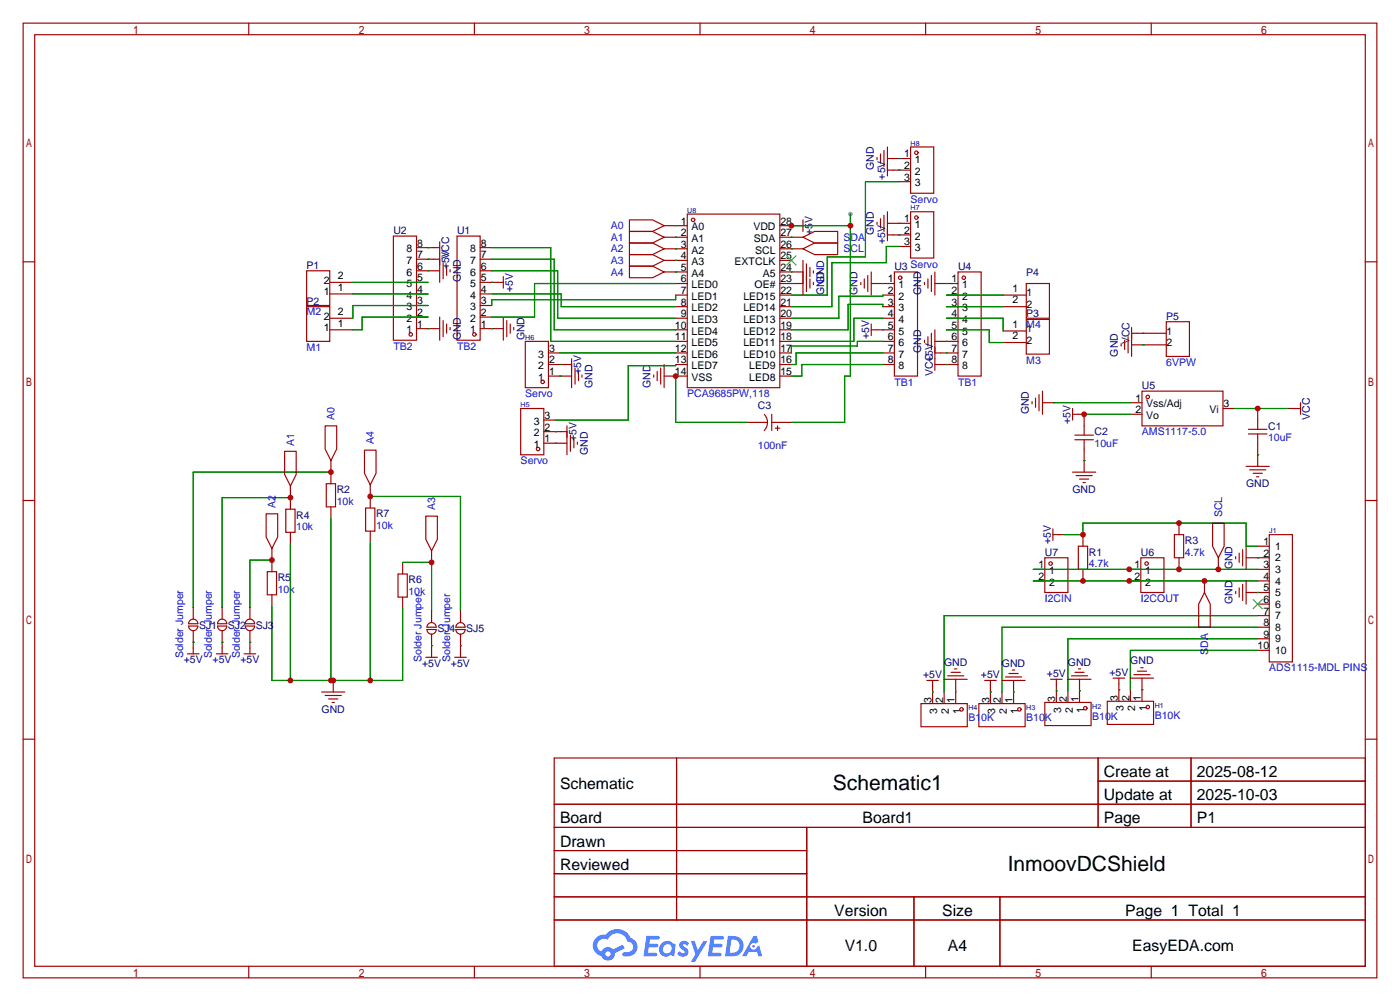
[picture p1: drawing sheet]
<svg xmlns="http://www.w3.org/2000/svg" width="307mm" height="220mm" viewBox="0 0 307 220" stroke-linecap="round" stroke-linejoin="round" font-family="sans-serif">
<circle cx="186.7" cy="47" r=".51" fill="#999"/>
<g fill="none" stroke="#a10000" stroke-width=".25">
<path d="M5.1 5.1h297.2v209.5h-297.2zM7.6 7.6h292.1v204.5h-292.1zM54.6 5.1v2.5M104.1 5.1v2.5M153.7 5.1v2.5M203.2 5.1v2.5M252.7 5.1v2.5M5.1 57.5h2.5M299.7 57.5h2.6M5.1 109.9h2.5M299.7 109.9h2.6M5.1 162.2h2.5"/>
<path d="M121.7 166.4h178v45.7h-178zM121.7 176.5h178M148.5 166.4v35.5M241.1 166.4v15.2M241.1 171.4h58.6M261.5 166.4v15.2M299.7 162.2h2.6M121.7 181.6h178M121.7 186.7h55.4M121.7 196.8h178M121.7 191.8h55.4M177.1 181.6v30.5"/>
<path d="M200.6 196.8v15.3M219.5 196.8v15.3M54.6 212.1v2.5M104.1 212.1v2.5M121.7 201.9h178M153.7 212.1v2.5M203.2 212.1v2.5M252.7 212.1v2.5"/>
</g>
<g fill="#5487ff">
<path d="M149.4 206.8a1.3 1.3 0 0 1 1.8 .3l-.4 .6a.54 .54 0 0 0-.9-.3l.2 .3a1.28 1.28 0 0 1 .7 2 1.53 1.53 0 0 1-2.1-.3l.5-.6 .8 .4a.31 .31 0 0 0 .3-.2 .31 .31 0 0 0-.3-.4 1.12 1.12 0 0 1-.6-1.8z"/>
<path d="M151.7 206.6h.8l.7 2 1.2-2h.9l-2.7 4.5h-.9l1-1.6z"/>
<path d="M141.9 205.4h2.3a.46 .46 0 0 1 .5 .1 .46 .46 0 0 1 .1 .5l-.4 .2h-1.7l-.2 .9h1.7a.4 .4 0 0 1 .3 .5 .4 .4 0 0 1-.4 .3h-1.7l-.1 1.2h1.3a.46 .46 0 0 1 .5 .1 .46 .46 0 0 1 .1 .5l-.3 .2h-2.6z"/>
<path d="M156 205.4h2.3a.47 .47 0 0 1 .5 .1 .47 .47 0 0 1 .1 .5l-.4 .2h-1.7l-.1 .9h1.6a.4 .4 0 0 1 .3 .5 .4 .4 0 0 1-.4 .3h-1.7l-.1 1.2h1.3a.46 .46 0 0 1 .5 .1 .46 .46 0 0 1 .2 .5l-.4 .2h-2.6z"/>
<path d="M165.4 205.4h.7l.4 1.4-.6 .3a.75 .75 0 0 0-1.2 .3 .75 .75 0 0 0 .5 1.1 .75 .75 0 0 0 1-.7l.5-.3 .6 2.4h-.8l-.3-1h-1.8l-.6 1h-.9z"/>
<path d="M159.8 205.4l-.6 4.5h1.4a2.27 2.27 0 0 0 2.6-2.3 2.27 2.27 0 0 0-2.7-2.2zM160.6 206.2a1.5 1.5 0 0 1 1.8 1.5 1.5 1.5 0 0 1-2 1.4h-.2z"/>
<path d="M145.2 207.1a1.6 1.6 0 0 0-.3 2.2 1.6 1.6 0 0 0 2.3 .2l.8 .4 .3-2.5-.2-.2-.4-.1a1.58 1.58 0 0 0-2.5 0zM145.8 207.6a.98 .98 0 0 1 1.6 .4 .98 .98 0 0 1-1 1.3 .94 .94 0 0 1-.9-.7 .94 .94 0 0 1 .3-1z"/>
<path d="M130.9 205.8a2.37 2.37 0 0 0 1.1 4 1.54 1.54 0 0 0 1.8 1 1.54 1.54 0 0 0 1.2-1.6l2.2-1.1-.5-.7-2.1 1a1.57 1.57 0 0 0-2.6 .5 1.5 1.5 0 0 1-.7-2.1 1.5 1.5 0 0 1 2.2-.5 2.23 2.23 0 0 1 2.2-1.5 2.23 2.23 0 0 1 2 1.9 1.16 1.16 0 0 1 1.3 1.1 1.16 1.16 0 0 1-1.1 1.2h-.7a.47 .47 0 0 0-.6 .4 .47 .47 0 0 0 .5 .5 2.17 2.17 0 0 0 2.5-.9 2.17 2.17 0 0 0-.4-2.7l-.8-.4a3.2 3.2 0 0 0-5.4-.8l-1.1 .1zM132.9 209.4a.6 .6 0 0 1 1.2 0 .6 .6 0 0 1-1.2 0z"/>
<circle cx="165.4" cy="207.7" r=".28"/>
</g>
<g fill="none" stroke="#a10000" stroke-width=".25">
<path d="M192.5 34.5v.6M193.3 33.8v2M194.1 33v3.6M194.8 32.3v6.3M194.8 34.8h5.1M194.8 37.3h5.1M197.4 39.9h2.5M199.9 32.3h5.1v10.1h-5.1zM67.3 59.4h5.1v7.7h-5.1zM86.4 51.8h5v22.9h-5zM91.4 59.4h5.1M91.4 56.9h5.1"/>
<path d="M91.4 54.4h5.1M96.5 53.1v8.9M97.3 57.7v3.5M98 58.4v2.1M98.8 59.2v.5M100.3 51.8h5.1v22.9h-5.1zM105.4 59.4h2.5M105.4 56.9h2.5M105.4 54.4h2.5M138.2 48.3h5.1l2.5 1.2-2.5 1.3h-5.1zM138.2 50.8h5.1l2.5 1.3-2.5 1.2h-5.1zM138.2 53.3h5.1l2.5 1.3-2.5 1.3h-5.1z"/>
<path d="M138.2 55.9h5.1l2.5 1.2-2.5 1.3h-5.1zM138.2 58.4h5.1l2.5 1.3-2.5 1.3h-5.1zM145.8 49.5h5.1M145.8 52.1h5.1M145.8 54.6h5.1M145.8 57.1h5.1M145.8 59.7h5.1M150.9 47h20.3v38.1h-20.3zM171.2 49.5h5.1M171.2 52.1h5.1M171.2 54.6h5.1M171.2 57.1h2.5"/>
<path d="M171.2 59.7h5.1M176.3 52.1l2.5-1.3h5.1v2.5h-5.1zM176.3 54.6l2.5-1.3h5.1v2.6h-5.1zM176.3 48.3v2.5M176.3 57.1v7.7M177 57.9v6.1M177.8 58.7v2M178.6 59.4v.5M191.3 59.7v5.1M192.5 48.8v.5M193.3 48v2M194.1 47.2v3.6"/>
<path d="M194.8 49h5.1M194.8 51.6h5.1M194.8 46.5v6.3M196.3 59.7h5.1v22.8h-5.1zM197.4 54.1h2.5M199.9 46.5h5.1v10.1h-5.1zM205.2 59.7v5.1M210.3 59.7h5.1v22.8h-5.1zM67.3 67.3h5.1v7.6h-5.1zM72.4 64.5h5.1M72.4 62h5.1M72.4 72.4h5.1"/>
<path d="M72.4 69.8h5.1M91.4 64.5h2.6M91.4 62h2.6M91.4 72.1h5.1M91.4 69.6h2.6M91.4 67.1h2.6M96.5 69.6v5.1M97.3 70.4v3.5M98 71.1v2.1M98.8 71.9v.5M105.4 64.5h2.5M105.4 62h5.1"/>
<path d="M105.4 72.1h5.1M105.4 69.6h2.5M105.4 67.1h2.5M110.5 60.7v2.5M110.5 69.6v5.1M111.3 70.4v3.5M112 71.1v2.1M112.8 71.9v.5M115.3 74.9h5.1v10.2h-5.1zM120.4 77.5h2.5M125.5 78.7v6.4M148.3 72.4h2.6"/>
<path d="M148.3 69.8h2.6M148.3 64.8h2.6M148.3 67.3h2.6M148.3 62.2h2.6M148.3 74.9h2.6M148.3 77.5h2.6M171.2 72.4h2.5M171.2 69.8h2.5M171.2 64.8h2.5M171.2 67.3h2.5M171.2 62.2h5.1M171.2 74.9h2.5"/>
<path d="M171.2 77.5h2.5M177.8 61.2v2M178.6 62v.5M189 62v.5M189.7 61.2v2M190.5 60.5v3.5M191.3 72.4h5M191.3 62.2h5M191.3 71.1v2.6M193.8 69.8h2.5M193.8 64.8h2.5M193.8 67.3h2.5"/>
<path d="M193.8 74.9h2.5M193.8 77.5h2.5M202.9 62v.5M202.9 74.7v.5M203.7 61.2v2M203.7 73.9v2M204.5 60.5v3.5M204.5 73.2v3.5M205.2 62.2h5.1M205.2 74.9h5.1M205.2 77.5h5.1M205.2 72.4v8.9"/>
<path d="M207.8 72.4h2.5M207.8 69.8h2.5M207.8 64.8h2.5M207.8 67.3h2.5M220.2 72.6h5.1M220.2 75.2h5.1M220.2 64.8h5.1M220.2 67.3h5.1M225.3 70.1h5.1v7.6h-5.1zM225.3 62.2h5.1v7.6h-5.1zM246.1 75.4v.5M246.9 74.7v2"/>
<path d="M247.6 73.9v3.6M248.4 73.2h7.6M248.4 75.7h7.6M248.4 71.9v6.3M256 70.6h5.1v7.6h-5.1zM62.5 99.1h2.5v5l-1.2 2.6-1.3-2.6zM71.4 93.5h2.5v5.1l-1.3 2.5-1.2-2.5zM80 98.8h2.5v5.1l-1.2 2.5-1.3-2.5zM114.3 89.7h5.1v10.1h-5.1zM119.4 97.3h5.1M119.4 94.7h5.1M119.4 92.2h2.5"/>
<path d="M120.4 80h5.1M120.4 82.5h5.1M124.5 93.5v6.3M125.2 95.5v3.6M126 96.3v2M126.2 80.8v3.5M126.7 97v.5M127 81.5v2.1M127.8 82.3v.5M143.5 82.3v.5M144.3 81.5v2.1M145 80.8v3.5"/>
<path d="M145.8 82.5h5.1M145.8 80v5.1M148.3 80h2.6M163.8 92.7h4.6M167.8 91a2.54 2.54 0 0 1 0 3.5M169.4 90.9v3.6M169.4 92.7h4.6M170.2 94h1M170.7 93.5v1M171.2 80h2.5M171.2 82.5h2.5M193.8 80h2.5"/>
<path d="M205.2 80h5.1M226.6 88.1v.5M227.3 87.4v2M228.1 86.6v3.6M228.9 88.4h2.5M228.9 85.9v5M235.5 90.9h2.5v4.6M235.5 89.7v2.5M236 95.5h4M236 96.5h4M238 96.5v7.1M248.2 88.4h2.5"/>
<path d="M248.2 90.9h2.5M250.7 85.9h17.8v7.6h-17.8zM268.5 89.7h2.5M274.1 94.2h4M274.1 95.2h4M276.1 89.7v4.5M276.1 95.2v7.2M283 89.7h2.5M285.5 88.4v2.5M58.4 112.8h2.6v5.1l-1.3 2.5-1.3-2.5zM62.7 111.8h2.1v5h-2.1zM63.8 106.7v5.1"/>
<path d="M63.8 116.8v2.6M71.6 106.2h2.1v5.1h-2.1zM72.6 101.1v5.1M72.6 111.3v2.5M80.3 111.5h2v5.1h-2zM81.3 106.4v5.1M81.3 116.6v2.5M93.5 113.3h2.5v5.1l-1.3 2.5-1.2-2.5zM231.1 117.3h2.6M231.1 116.1v2.5M235.5 103.6h5M236.2 104.4h3.6"/>
<path d="M236.7 119.9h2.1v5.1h-2.1zM237 105.2h2M237.7 105.9h.6M237.7 117.3v2.6M257.8 117.3h2v5.1h-2zM258.8 114.8v2.5M266.2 114.8h2.5v5.1l-1.2 2.5-1.3-2.5zM273.6 119.9v5.1M273.6 102.4h5M274.3 103.1h3.6M275.1 103.9h2M275.8 104.6h.6"/>
<path d="M276.1 119.9h2.5M278.6 117.3h5.1v28h-5.1zM41.4 137.4h2a1.02 1.02 0 0 1-1 1 1.02 1.02 0 0 1-1-1zM41.7 136.2a1.02 1.02 0 0 1 1.1-.2 1.02 1.02 0 0 1 .6 .9h-2zM42.4 133.3v2.6M42.4 138.4v5.1M47.8 137.4h2a1.02 1.02 0 0 1-1 1 1.02 1.02 0 0 1-1-1zM48 136.2a1.02 1.02 0 0 1 1.2-.2 1.02 1.02 0 0 1 .6 .9h-2zM48.8 133.3v2.6M48.8 138.4v5.1M53.8 137.4h2.1a1.02 1.02 0 0 1-1 1 1.02 1.02 0 0 1-1.1-1zM54.1 136.2a1.02 1.02 0 0 1 1.2-.2 1.02 1.02 0 0 1 .6 .9h-2.1z"/>
<path d="M54.9 133.3v2.6M54.9 138.4v5.1M58.7 125.5h2v5.1h-2zM59.7 120.4v5.1M59.7 130.6v2.5M87.4 126h2v5.1h-2zM88.4 123.4v2.6M88.4 131.1v2.5M93.7 138.2h2.1a1.02 1.02 0 0 1-1.1 1 1.02 1.02 0 0 1-1-1zM94 136.9a1.02 1.02 0 0 1 1.1-.2 1.02 1.02 0 0 1 .7 1h-2.1zM94.7 120.9v2.5M94.7 134.1v2.6"/>
<path d="M94.7 139.2v5.1M100.1 138.2h2a1.02 1.02 0 0 1-1 1 1.02 1.02 0 0 1-1-1zM100.4 136.9a1.02 1.02 0 0 1 1.1-.2 1.02 1.02 0 0 1 .6 1h-2zM101.1 134.1v2.6M101.1 139.2v5.1M226.8 125h2.6M226.8 127.5h2.6M229.4 122.4h5v7.6h-5zM237.7 125v2.5M247.9 125h2.5M247.9 127.5h2.5M250.4 122.4h5.1v7.6h-5.1z"/>
<path d="M258.8 122.4v2.6M264.4 130l1.3 2.6v5.1h-2.6v-5.1zM264.4 127.5v2.5M267.5 122.4v2.6M271.3 122.2v.5M271.3 129.8v.5M272 121.4v2M272 129v2.1M272.8 120.6v3.6M272.8 128.3v3.5M273.6 122.4h5M273.6 130h5"/>
<path d="M273.6 127.5v5.1M276.1 125h2.5M276.1 127.5h2.5M276.1 132.6h2.5M276.1 135.1h2.5M276.1 137.7h2.5M41.1 143.5h2.6M47.5 143.5h2.5M53.6 143.5h2.5M70.6 151.9h5.1M71.4 152.7h3.5M72.1 153.4h2.1"/>
<path d="M72.9 154.2h.5M73.2 149.4v2.5M93.5 144.3h2.5M99.8 144.3h2.6M202.2 154.4h10.1v5.1h-10.1zM203.5 149.4h2.5M204.7 149.4v5M207.3 151.9v2.5M207.3 149.1h5M208 148.3h3.6M208.8 147.6h2M209.5 146.8h.6"/>
<path d="M209.8 149.1v2.5M209.8 151.9v2.5M214.9 154.4h10.1v5.1h-10.1zM216.2 149.4h2.5M217.4 149.4v5M220 151.9v2.5M220 149.4h5M220.7 148.6h3.6M221.5 147.8h2M222.2 147.1h.6M222.5 149.4v5M229.4 154.2h10.1v5.1h-10.1z"/>
<path d="M230.6 149.1h2.6M231.9 149.1v5.1M234.4 151.6v2.6M234.4 149.1h5.1M235.2 148.3h3.6M236 147.6h2M236.7 146.8h.5M237 149.1v5.1M243.1 153.9h10.1v5.1h-10.1zM244.3 148.8h2.6M245.6 148.8v5.1M248.2 151.4v2.5"/>
<path d="M248.2 148.8h5M248.9 148.1h3.6M249.7 147.3h2M250.4 146.6h.6M250.7 148.8v5.1M276.1 140.2h2.5M276.1 142.7h2.5"/>
<circle cx="201.2" cy="33.5" r=".38"/>
<circle cx="152.1" cy="48.3" r=".38"/>
<circle cx="201.2" cy="47.8" r=".38"/>
<circle cx="90.2" cy="73.4" r=".38"/>
<circle cx="104.1" cy="73.4" r=".38"/>
<circle cx="197.6" cy="61" r=".38"/>
<circle cx="211.6" cy="61" r=".38"/>
<circle cx="118.1" cy="98.6" r=".38"/>
<circle cx="119.1" cy="83.8" r=".38"/>
<circle cx="252" cy="87.1" r=".38"/>
<circle cx="230.6" cy="123.7" r=".38"/>
<circle cx="251.7" cy="123.7" r=".38"/>
<circle cx="211.1" cy="155.7" r=".38"/>
<circle cx="223.8" cy="155.7" r=".38"/>
<circle cx="238.3" cy="155.4" r=".38"/>
<circle cx="252" cy="155.2" r=".38"/>
</g>
<path d="M172.7 56.1l2.1 2.1M174.8 56.1l-2.1 2.1M275.1 131.6l2 2M277.1 131.6l-2 2" fill="none" stroke="#3c3" stroke-width=".25"/>
<g fill="none" stroke="#008700" stroke-width=".25">
<path d="M197.4 34.8h.1M197.4 37.3h.1M197.4 39.9h-7.4v16.5h-8.4v8.4h-7.9M94 59.4h.1M94 54.4h.1M94 56.9h.1M107.9 59.4h14.5v10.4h25.9M107.9 56.9h13.8v15.5h26.6M107.9 54.4h13v20.5h27.4M148.3 49.5h.1M148.3 52.1h.1M148.3 54.6h.1"/>
<path d="M148.3 57.1h.1M148.3 59.7h.1M173.7 52.1h.1M173.7 54.6h.1M173.7 59.7h.1M173.7 49.5h13M186.7 47v35.5h-1.3v10.2h-11.4M197.4 49h.1M197.4 51.6h.1M197.4 54.1h-2.8v3.6h-12v9.6h-8.9M77.5 62h16.5M77.5 64.5h16.5"/>
<path d="M94 72.1h.1M94 69.6h-14.5v2.8h-2M94 67.1h-16.5v2.7M107.9 72.1h.1M107.9 62h.1M107.9 64.5h15.3v2.8h25.1M122.9 77.5h25.4M148.3 62.2h-31v7.4h-9.4M148.3 64.8v1h-40.4v1.3M173.7 62.2h.1M193.8 62.2h.1M193.8 72.4h.1"/>
<path d="M193.8 64.8v.2h-9.7v4.8h-10.4M193.8 69.8h-6.3v5.1h-13.8M193.8 67.3v-.5h-7.6v5.6h-12.5M193.8 74.9h-5.6v1h-14.5v1.6M193.8 77.5h-19v2.5h-1.1M207.8 62.2h.1M207.8 74.9h.1M207.8 77.5h.1M207.8 64.8h12.4M207.8 67.3h12.4M207.8 69.8h12.4v2.8M207.8 72.4h9.4v2.8h3"/>
<path d="M251 73.2h.1M251 75.7h.1M121.9 97.3h.1M121.9 94.7h.1M122.9 82.5h.1M122.9 80h.1M148.3 80v.3h-10.4v11.9h-16M148.3 82.5v10.2h15.5M193.8 80h-17.8v2.5h-2.3M207.8 80h.1M231.4 88.4h16.8M238 90.9h10.2"/>
<path d="M271 89.7h12M276.1 99.8h.1M63.8 119.4v30M63.8 109.2h-15v24.1M72.6 113.8v35.6M72.6 103.6h-30.2v29.7M81.3 119.1v30.3M81.3 109h19.8v25.1M233.7 117.3h4v-2.5h35.9v5.1h2.5M238 101.1h.1M59.7 133.1v16.3h28.7v-15.8M59.7 122.9h-4.8v10.4"/>
<path d="M88.4 123.4h6.3v10.7M226.8 125h49.3M226.8 127.5h49.3M276.1 122.4h.1M276.1 130h.1M276.1 135.1h-68.8v16.8M276.1 137.7h-56.1v14.2M42.4 141h.1M48.8 141h.1M54.9 141h.1M94.7 141.7h.1M101.1 141.7h.1"/>
<path d="M204.7 151.9h.1M209.8 151.6v.3M217.4 151.9h.1M222.5 151.9h.1M231.9 151.6h.1M237 151.6h.1M245.6 151.4h.1M250.7 151.4h.1M276.1 140.2h-41.7v11.4M276.1 142.7h-27.9v8.7"/>
</g>
<g fill="#c00">
<circle cx="276.1" cy="89.7" r=".63"/>
<circle cx="238" cy="90.9" r=".63"/>
<circle cx="258.8" cy="114.8" r=".63"/>
<circle cx="237.7" cy="117.3" r=".63"/>
<circle cx="247.9" cy="125" r=".63"/>
<circle cx="258.8" cy="125" r=".63"/>
<circle cx="267.5" cy="125" r=".63"/>
<circle cx="237.7" cy="127.5" r=".63"/>
<circle cx="247.9" cy="127.5" r=".63"/>
<circle cx="264.4" cy="127.5" r=".63"/>
<circle cx="81.3" cy="149.4" r=".63"/>
<circle cx="73.2" cy="149.4" r=".63"/>
<circle cx="72.6" cy="149.4" r=".63"/>
<circle cx="63.8" cy="149.4" r=".63"/>
<circle cx="94.7" cy="123.4" r=".63"/>
<circle cx="59.7" cy="122.9" r=".63"/>
<circle cx="63.8" cy="109.2" r=".63"/>
<circle cx="72.6" cy="103.6" r=".63"/>
<circle cx="81.3" cy="109" r=".63"/>
<circle cx="186.7" cy="49.5" r=".63"/>
<circle cx="173.7" cy="49.5" r=".63"/>
<circle cx="148.3" cy="82.5" r=".63"/>
</g>
<g font-size="4.6">
<text x="182.9" y="173.5">Schematic1</text>
<text x="221.2" y="191.3">InmoovDCShield</text>
</g>
<g font-size="3.5">
<text x="122.9" y="173.1">Schematic</text>
<text x="242.3" y="170.6">Create at</text>
<text x="262.7" y="170.6">2025-08-12</text>
<text x="242.3" y="175.7">Update at</text>
<text x="262.7" y="175.7">2025-10-03</text>
<text x="122.9" y="180.7">Board</text>
<text x="122.9" y="185.8">Drawn</text>
<text x="189.3" y="180.7">Board1</text>
<text x="242.3" y="180.7">Page</text>
<text x="262.7" y="180.7">P1</text>
<text x="122.9" y="190.9">Reviewed</text>
<text x="183.1" y="201.1">Version</text>
<text x="206.8" y="201.1">Size</text>
<text x="247" y="201.1">Page 1 Total 1</text>
<text x="185.4" y="208.7">V1.0</text>
<text x="208.1" y="208.7">A4</text>
<text x="248.6" y="208.7">EasyEDA.com</text>
</g>
<g font-size="2.3">
<text x="198.5" y="34.6">1</text>
<text x="200.8" y="35.8">1</text>
<text x="198.5" y="37.1">2</text>
<text x="198.5" y="39.6">3</text>
<text x="200.8" y="38.4">2</text>
<text x="200.8" y="40.9">3</text>
<text x="149.5" y="49.3">1</text>
<text x="149.5" y="51.8">2</text>
<text x="151.8" y="50.6">A0</text>
<text x="151.8" y="53.1">A1</text>
<text x="165.4" y="50.6">VDD</text>
<text x="165.5" y="53.1">SDA</text>
<text x="171.3" y="51.8">27</text>
<text x="171.3" y="49.3">28</text>
<text x="198.5" y="48.8">1</text>
<text x="198.5" y="51.3">2</text>
<text x="198.5" y="53.9">3</text>
<text x="200.8" y="50.1">1</text>
<text x="200.8" y="52.6">2</text>
<text x="89.2" y="57.9">7</text>
<text x="89.2" y="55.4">8</text>
<text x="91.6" y="59.2">6</text>
<text x="91.6" y="56.7">7</text>
<text x="91.6" y="54.1">8</text>
<text x="103.2" y="57.9">7</text>
<text x="103.2" y="55.4">8</text>
<text x="105.5" y="59.2">6</text>
<text x="105.5" y="56.7">7</text>
<text x="105.5" y="54.1">8</text>
<text x="149.5" y="54.4">3</text>
<text x="149.5" y="56.9">4</text>
<text x="149.5" y="59.5">5</text>
<text x="151.8" y="55.7">A2</text>
<text x="151.8" y="58.2">A3</text>
<text x="161.3" y="58.2">EXTCLK</text>
<text x="165.8" y="55.7">SCL</text>
<text x="171.3" y="59.5">24</text>
<text x="171.3" y="56.9">25</text>
<text x="171.3" y="54.4">26</text>
<text x="200.8" y="55.1">3</text>
<text x="71.1" y="64.8">1</text>
<text x="71.1" y="62.3">2</text>
<text x="74.1" y="63.8">1</text>
<text x="74.1" y="61.3">2</text>
<text x="89.2" y="65.6">4</text>
<text x="89.2" y="63">5</text>
<text x="89.2" y="60.5">6</text>
<text x="91.6" y="64.3">4</text>
<text x="91.6" y="61.7">5</text>
<text x="103.2" y="65.6">4</text>
<text x="103.2" y="63">5</text>
<text x="103.2" y="60.5">6</text>
<text x="105.5" y="64.3">4</text>
<text x="105.5" y="61.7">5</text>
<text x="149.5" y="62">6</text>
<text x="149.5" y="64.5">7</text>
<text x="151.8" y="60.7">A4</text>
<text x="151.8" y="63.3">LED0</text>
<text x="151.8" y="65.8">LED1</text>
<text x="163.2" y="65.8">LED15</text>
<text x="165.6" y="63.3">OE#</text>
<text x="167.4" y="60.7">A5</text>
<text x="171.3" y="64.5">22</text>
<text x="171.3" y="62">23</text>
<text x="194.9" y="62">1</text>
<text x="194.9" y="64.5">2</text>
<text x="197.3" y="63.3">1</text>
<text x="197.3" y="65.8">2</text>
<text x="208.9" y="62">1</text>
<text x="208.9" y="64.5">2</text>
<text x="211.3" y="63.3">1</text>
<text x="211.3" y="65.8">2</text>
<text x="222.3" y="64.1">1</text>
<text x="225.3" y="65.1">1</text>
<text x="71.1" y="70.1">2</text>
<text x="74.1" y="71.7">1</text>
<text x="74.1" y="69.1">2</text>
<text x="89.2" y="70.6">2</text>
<text x="89.2" y="68.1">3</text>
<text x="91.6" y="71.9">1</text>
<text x="91.6" y="69.4">2</text>
<text x="91.6" y="66.8">3</text>
<text x="103.2" y="70.6">2</text>
<text x="103.2" y="68.1">3</text>
<text x="105.5" y="71.9">1</text>
<text x="105.5" y="69.4">2</text>
<text x="105.5" y="66.8">3</text>
<text x="149.5" y="67.1">8</text>
<text x="149.5" y="69.6">9</text>
<text x="151.8" y="68.4">LED2</text>
<text x="151.8" y="70.9">LED3</text>
<text x="163.2" y="70.9">LED13</text>
<text x="163.2" y="68.4">LED14</text>
<text x="171.3" y="69.6">20</text>
<text x="171.3" y="67.1">21</text>
<text x="194.9" y="67.1">3</text>
<text x="194.9" y="69.6">4</text>
<text x="197.3" y="68.4">3</text>
<text x="197.3" y="70.9">4</text>
<text x="208.9" y="67.1">3</text>
<text x="208.9" y="69.6">4</text>
<text x="211.3" y="68.4">3</text>
<text x="211.3" y="70.9">4</text>
<text x="222.3" y="71.9">1</text>
<text x="222.3" y="66.6">2</text>
<text x="225.3" y="67.6">2</text>
<text x="71.1" y="72.7">1</text>
<text x="89.2" y="73.2">1</text>
<text x="103.2" y="73.2">1</text>
<text x="120.5" y="77.2">3</text>
<text x="148.2" y="72.2">10</text>
<text x="148.2" y="74.7">11</text>
<text x="148.2" y="77.2">12</text>
<text x="151.8" y="73.4">LED4</text>
<text x="151.8" y="76">LED5</text>
<text x="163.2" y="76">LED11</text>
<text x="163.2" y="73.4">LED12</text>
<text x="171.3" y="77.2">17</text>
<text x="171.3" y="74.7">18</text>
<text x="171.3" y="72.2">19</text>
<text x="194.9" y="72.2">5</text>
<text x="194.9" y="74.7">6</text>
<text x="194.9" y="77.2">7</text>
<text x="197.3" y="73.4">5</text>
<text x="197.3" y="76">6</text>
<text x="208.9" y="72.2">5</text>
<text x="208.9" y="74.7">6</text>
<text x="208.9" y="77.2">7</text>
<text x="211.3" y="73.4">5</text>
<text x="211.3" y="76">6</text>
<text x="222.3" y="74.5">2</text>
<text x="225.3" y="72.9">1</text>
<text x="225.3" y="75.5">2</text>
<text x="256.1" y="73.5">1</text>
<text x="256.1" y="76">2</text>
<text x="118.2" y="83.6">1</text>
<text x="118.2" y="81.1">2</text>
<text x="118.2" y="78.5">3</text>
<text x="120.5" y="82.3">1</text>
<text x="120.5" y="79.8">2</text>
<text x="148.2" y="79.8">13</text>
<text x="148.2" y="82.3">14</text>
<text x="151.8" y="78.5">LED6</text>
<text x="151.8" y="81.1">LED7</text>
<text x="151.8" y="83.6">VSS</text>
<text x="163.2" y="78.5">LED10</text>
<text x="164.5" y="83.6">LED8</text>
<text x="164.5" y="81.1">LED9</text>
<text x="171.3" y="82.3">15</text>
<text x="171.3" y="79.8">16</text>
<text x="194.9" y="79.8">8</text>
<text x="197.3" y="78.5">7</text>
<text x="197.3" y="81.1">8</text>
<text x="208.9" y="79.8">8</text>
<text x="211.3" y="78.5">7</text>
<text x="211.3" y="81.1">8</text>
<text x="249.3" y="88.2">1</text>
<text x="251.6" y="89.4">Vss/Adj</text>
<text x="268.6" y="89.4">3</text>
<text x="117.2" y="95.8">2</text>
<text x="117.2" y="93.2">3</text>
<text x="119.5" y="94.5">2</text>
<text x="119.5" y="92">3</text>
<text x="249.3" y="90.7">2</text>
<text x="251.6" y="92">Vo</text>
<text x="265.5" y="90.7">Vi</text>
<text x="117.2" y="98.3">1</text>
<text x="119.5" y="97.1">1</text>
<text x="277.4" y="119.7">1</text>
<text x="228" y="124.7">1</text>
<text x="249" y="124.7">1</text>
<text x="277.4" y="122.2">2</text>
<text x="277.4" y="124.7">3</text>
<text x="279.9" y="120.7">1</text>
<text x="279.9" y="123.2">2</text>
<text x="279.9" y="125.8">3</text>
<text x="228" y="127.3">2</text>
<text x="230.3" y="126">1</text>
<text x="230.3" y="128.5">2</text>
<text x="249" y="127.3">2</text>
<text x="251.4" y="126">1</text>
<text x="251.4" y="128.5">2</text>
<text x="277.4" y="127.3">4</text>
<text x="277.4" y="129.8">5</text>
<text x="279.9" y="128.3">4</text>
<text x="279.9" y="130.8">5</text>
<text x="277.4" y="132.4">6</text>
<text x="277.4" y="134.9">7</text>
<text x="277.4" y="137.4">8</text>
<text x="279.9" y="133.4">6</text>
<text x="279.9" y="135.9">7</text>
<text x="276.1" y="142.5">10</text>
<text x="277.4" y="140">9</text>
<text x="279.9" y="138.5">8</text>
<text x="279.9" y="141">9</text>
<text x="279.9" y="143.5">10</text>
<text x="204.5" y="154.3" transform="rotate(-90 204.5 154.3)">3</text>
<text x="207" y="154.3" transform="rotate(-90 207 154.3)">2</text>
<text x="209.6" y="154.3" transform="rotate(-90 209.6 154.3)">1</text>
<text x="217.2" y="154.3" transform="rotate(-90 217.2 154.3)">3</text>
<text x="219.7" y="154.3" transform="rotate(-90 219.7 154.3)">2</text>
<text x="222.3" y="154.3" transform="rotate(-90 222.3 154.3)">1</text>
<text x="231.7" y="154.1" transform="rotate(-90 231.7 154.1)">3</text>
<text x="234.2" y="154.1" transform="rotate(-90 234.2 154.1)">2</text>
<text x="236.8" y="154.1" transform="rotate(-90 236.8 154.1)">1</text>
<text x="245.4" y="153.8" transform="rotate(-90 245.4 153.8)">3</text>
<text x="247.9" y="153.8" transform="rotate(-90 247.9 153.8)">2</text>
<text x="250.5" y="153.8" transform="rotate(-90 250.5 153.8)">1</text>
<text x="205.8" y="156.7" transform="rotate(-90 205.8 156.7)">3</text>
<text x="208.3" y="156.7" transform="rotate(-90 208.3 156.7)">2</text>
<text x="210.8" y="156.7" transform="rotate(-90 210.8 156.7)">1</text>
<text x="218.5" y="156.7" transform="rotate(-90 218.5 156.7)">3</text>
<text x="221" y="156.7" transform="rotate(-90 221 156.7)">2</text>
<text x="223.5" y="156.7" transform="rotate(-90 223.5 156.7)">1</text>
<text x="232.9" y="156.4" transform="rotate(-90 232.9 156.4)">3</text>
<text x="235.5" y="156.4" transform="rotate(-90 235.5 156.4)">2</text>
<text x="238" y="156.4" transform="rotate(-90 238 156.4)">1</text>
<text x="246.7" y="156.1" transform="rotate(-90 246.7 156.1)">3</text>
<text x="249.2" y="156.1" transform="rotate(-90 249.2 156.1)">2</text>
<text x="251.7" y="156.1" transform="rotate(-90 251.7 156.1)">1</text>
</g>
<g font-size="2.3" fill="#000080">
<text x="191.8" y="37.4" transform="rotate(-90 191.8 37.4)">GND</text>
<text x="194.4" y="39.4" transform="rotate(-90 194.4 39.4)">+5V</text>
<text x="86.4" y="51.4">U2</text>
<text x="100.3" y="51.4">U1</text>
<text x="178.4" y="51.6" transform="rotate(-90 178.4 51.6)">+5V</text>
<text x="191.8" y="51.6" transform="rotate(-90 191.8 51.6)">GND</text>
<text x="194.4" y="53.6" transform="rotate(-90 194.4 53.6)">+5V</text>
<text x="67.3" y="59">P1</text>
<text x="98.6" y="59" transform="rotate(-90 98.6 59)">+5V</text>
<text x="98.6" y="56.8" transform="rotate(-90 98.6 56.8)">VCC</text>
<text x="196.3" y="59.2">U3 Servo</text>
<text x="210.3" y="59.2">U4</text>
<text x="101.1" y="62" transform="rotate(-90 101.1 62)">GND</text>
<text x="112.6" y="64.1" transform="rotate(-90 112.6 64.1)">+5V</text>
<text x="180.9" y="64.8" transform="rotate(-90 180.9 64.8)">GND</text>
<text x="180.9" y="62.3" transform="rotate(-90 180.9 62.3)">GND</text>
<text x="188.3" y="64.8" transform="rotate(-90 188.3 64.8)">GND</text>
<text x="202.2" y="64.8" transform="rotate(-90 202.2 64.8)">GND</text>
<text x="225.3" y="60.5">P4</text>
<text x="67.3" y="66.8">P2</text>
<text x="225.3" y="69.6">P3</text>
<text x="256" y="70.1">P5</text>
<text x="101.1" y="74.7" transform="rotate(-90 101.1 74.7)">GND</text>
<text x="115.1" y="74.7" transform="rotate(-90 115.1 74.7)">GND</text>
<text x="190.8" y="74.5" transform="rotate(-90 190.8 74.5)">+5V</text>
<text x="202.2" y="77.5" transform="rotate(-90 202.2 77.5)">GND</text>
<text x="247.9" y="75.6" transform="rotate(-90 247.9 75.6)">VCC</text>
<text x="127.6" y="82.1" transform="rotate(-90 127.6 82.1)">+5V</text>
<text x="204.8" y="82.4" transform="rotate(-90 204.8 82.4)">VCC</text>
<text x="204.8" y="79.6" transform="rotate(-90 204.8 79.6)">+5V</text>
<text x="245.4" y="78.3" transform="rotate(-90 245.4 78.3)">GND</text>
<text x="130.1" y="85.1" transform="rotate(-90 130.1 85.1)">GND</text>
<text x="142.8" y="85.1" transform="rotate(-90 142.8 85.1)">GND</text>
<text x="166.4" y="89.7">C3</text>
<text x="250.7" y="85.4">U5</text>
<text x="225.9" y="91" transform="rotate(-90 225.9 91)">GND</text>
<text x="235" y="93" transform="rotate(-90 235 93)">+5V</text>
<text x="240.3" y="95.5">C2</text>
<text x="278.4" y="94.3">C1</text>
<text x="287.6" y="92.1" transform="rotate(-90 287.6 92.1)">VCC</text>
<text x="126.5" y="96.8" transform="rotate(-90 126.5 96.8)">+5V</text>
<text x="129.1" y="99.8" transform="rotate(-90 129.1 99.8)">GND</text>
<text x="273.5" y="107">GND</text>
<text x="65" y="113.8">R4</text>
<text x="73.9" y="108.2">R2</text>
<text x="82.5" y="113.6">R7</text>
<text x="235.4" y="108.2">GND</text>
<text x="230.7" y="119.4" transform="rotate(-90 230.7 119.4)">+5V</text>
<text x="260.1" y="119.4">R3</text>
<text x="229.4" y="122">U7</text>
<text x="239" y="122">R1</text>
<text x="250.4" y="122">U6</text>
<text x="270.6" y="125" transform="rotate(-90 270.6 125)">GND</text>
<text x="61" y="127.6">R5</text>
<text x="89.7" y="128.1">R6</text>
<text x="43.7" y="138">SJ1</text>
<text x="50" y="138">SJ2</text>
<text x="56.1" y="138">SJ3</text>
<text x="270.6" y="132.6" transform="rotate(-90 270.6 132.6)">GND</text>
<text x="96" y="138.7">SJ4</text>
<text x="102.4" y="138.7">SJ5</text>
<text x="40.3" y="145.6">+5V</text>
<text x="46.7" y="145.6">+5V</text>
<text x="52.8" y="145.6">+5V</text>
<text x="92.7" y="146.3">+5V</text>
<text x="99" y="146.3">+5V</text>
<text x="202.6" y="148.9">+5V</text>
<text x="207.2" y="146.1">GND</text>
<text x="215.3" y="148.9">+5V</text>
<text x="219.9" y="146.3">GND</text>
<text x="229.8" y="148.6">+5V</text>
<text x="234.4" y="146.1">GND</text>
<text x="243.5" y="148.4">+5V</text>
<text x="248.1" y="145.8">GND</text>
<text x="70.6" y="156.5">GND</text>
</g>
<g font-size="2.3" fill="#00f">
<text x="199.9" y="44.5">Servo</text>
<text x="134.1" y="50.3">A0</text>
<text x="134.1" y="52.9">A1</text>
<text x="185.2" y="52.9">SDA</text>
<text x="134.1" y="55.4">A2</text>
<text x="134.1" y="58">A3</text>
<text x="185.2" y="55.4">SCL</text>
<text x="134.1" y="60.5">A4</text>
<text x="67.3" y="69.1">M2</text>
<text x="225.3" y="71.9">M4</text>
<text x="67.3" y="77">M1</text>
<text x="86.4" y="76.8">TB2</text>
<text x="100.3" y="76.8">TB2</text>
<text x="225.3" y="79.8">M3</text>
<text x="256" y="80.3">6VPW</text>
<text x="115.3" y="87.2">Servo</text>
<text x="150.9" y="87.2">PCA9685PW,118</text>
<text x="196.3" y="84.6">TB1</text>
<text x="210.3" y="84.6">TB1</text>
<text x="73.5" y="92.2" transform="rotate(-90 73.5 92.2)">A0</text>
<text x="250.7" y="95.5">AMS1117-5.0</text>
<text x="64.6" y="97.8" transform="rotate(-90 64.6 97.8)">A1</text>
<text x="82.1" y="97.5" transform="rotate(-90 82.1 97.5)">A4</text>
<text x="114.3" y="101.9">Servo</text>
<text x="166.4" y="98.6">100nF</text>
<text x="240.3" y="98.1">10uF</text>
<text x="278.4" y="96.8">10uF</text>
<text x="60.5" y="111.5" transform="rotate(-90 60.5 111.5)">A2</text>
<text x="73.9" y="110.8">10k</text>
<text x="95.5" y="112" transform="rotate(-90 95.5 112)">A3</text>
<text x="268.3" y="113.5" transform="rotate(-90 268.3 113.5)">SCL</text>
<text x="65" y="116.4">10k</text>
<text x="82.5" y="116.1">10k</text>
<text x="239" y="124.5">4.7k</text>
<text x="260.1" y="122">4.7k</text>
<text x="61" y="130.1">10k</text>
<text x="89.7" y="130.6">10k</text>
<text x="229.4" y="132.1">I2CIN</text>
<text x="250.4" y="132.1">I2COUT</text>
<text x="265.2" y="143.7" transform="rotate(-90 265.2 143.7)">SDA</text>
<text x="40.2" y="144.5" transform="rotate(-90 40.2 144.5)">Solder Jumper</text>
<text x="46.5" y="144.5" transform="rotate(-90 46.5 144.5)">Solder Jumper</text>
<text x="52.6" y="144.5" transform="rotate(-90 52.6 144.5)">Solder Jumper</text>
<text x="92.5" y="145.3" transform="rotate(-90 92.5 145.3)">Solder Jumper</text>
<text x="98.9" y="145.3" transform="rotate(-90 98.9 145.3)">Solder Jumper</text>
<text x="278.6" y="147.4">ADS1115-MDL PINS</text>
<text x="212.6" y="158.3">B10K</text>
<text x="225.3" y="158.3">B10K</text>
<text x="239.8" y="158">B10K</text>
<text x="253.5" y="157.8">B10K</text>
</g>
<g font-size="1.6" fill="#000080">
<text x="199.9" y="31.9">H8</text>
<text x="150.9" y="46.7">U8</text>
<text x="199.9" y="46.2">H7</text>
<text x="115.3" y="74.6">H6</text>
<text x="114.3" y="89.4">H5</text>
<text x="278.6" y="117">J1</text>
<text x="212.6" y="155.9">H4</text>
<text x="225.3" y="155.9">H3</text>
<text x="239.8" y="155.6">H2</text>
<text x="253.5" y="155.4">H1</text>
</g>
</svg>
